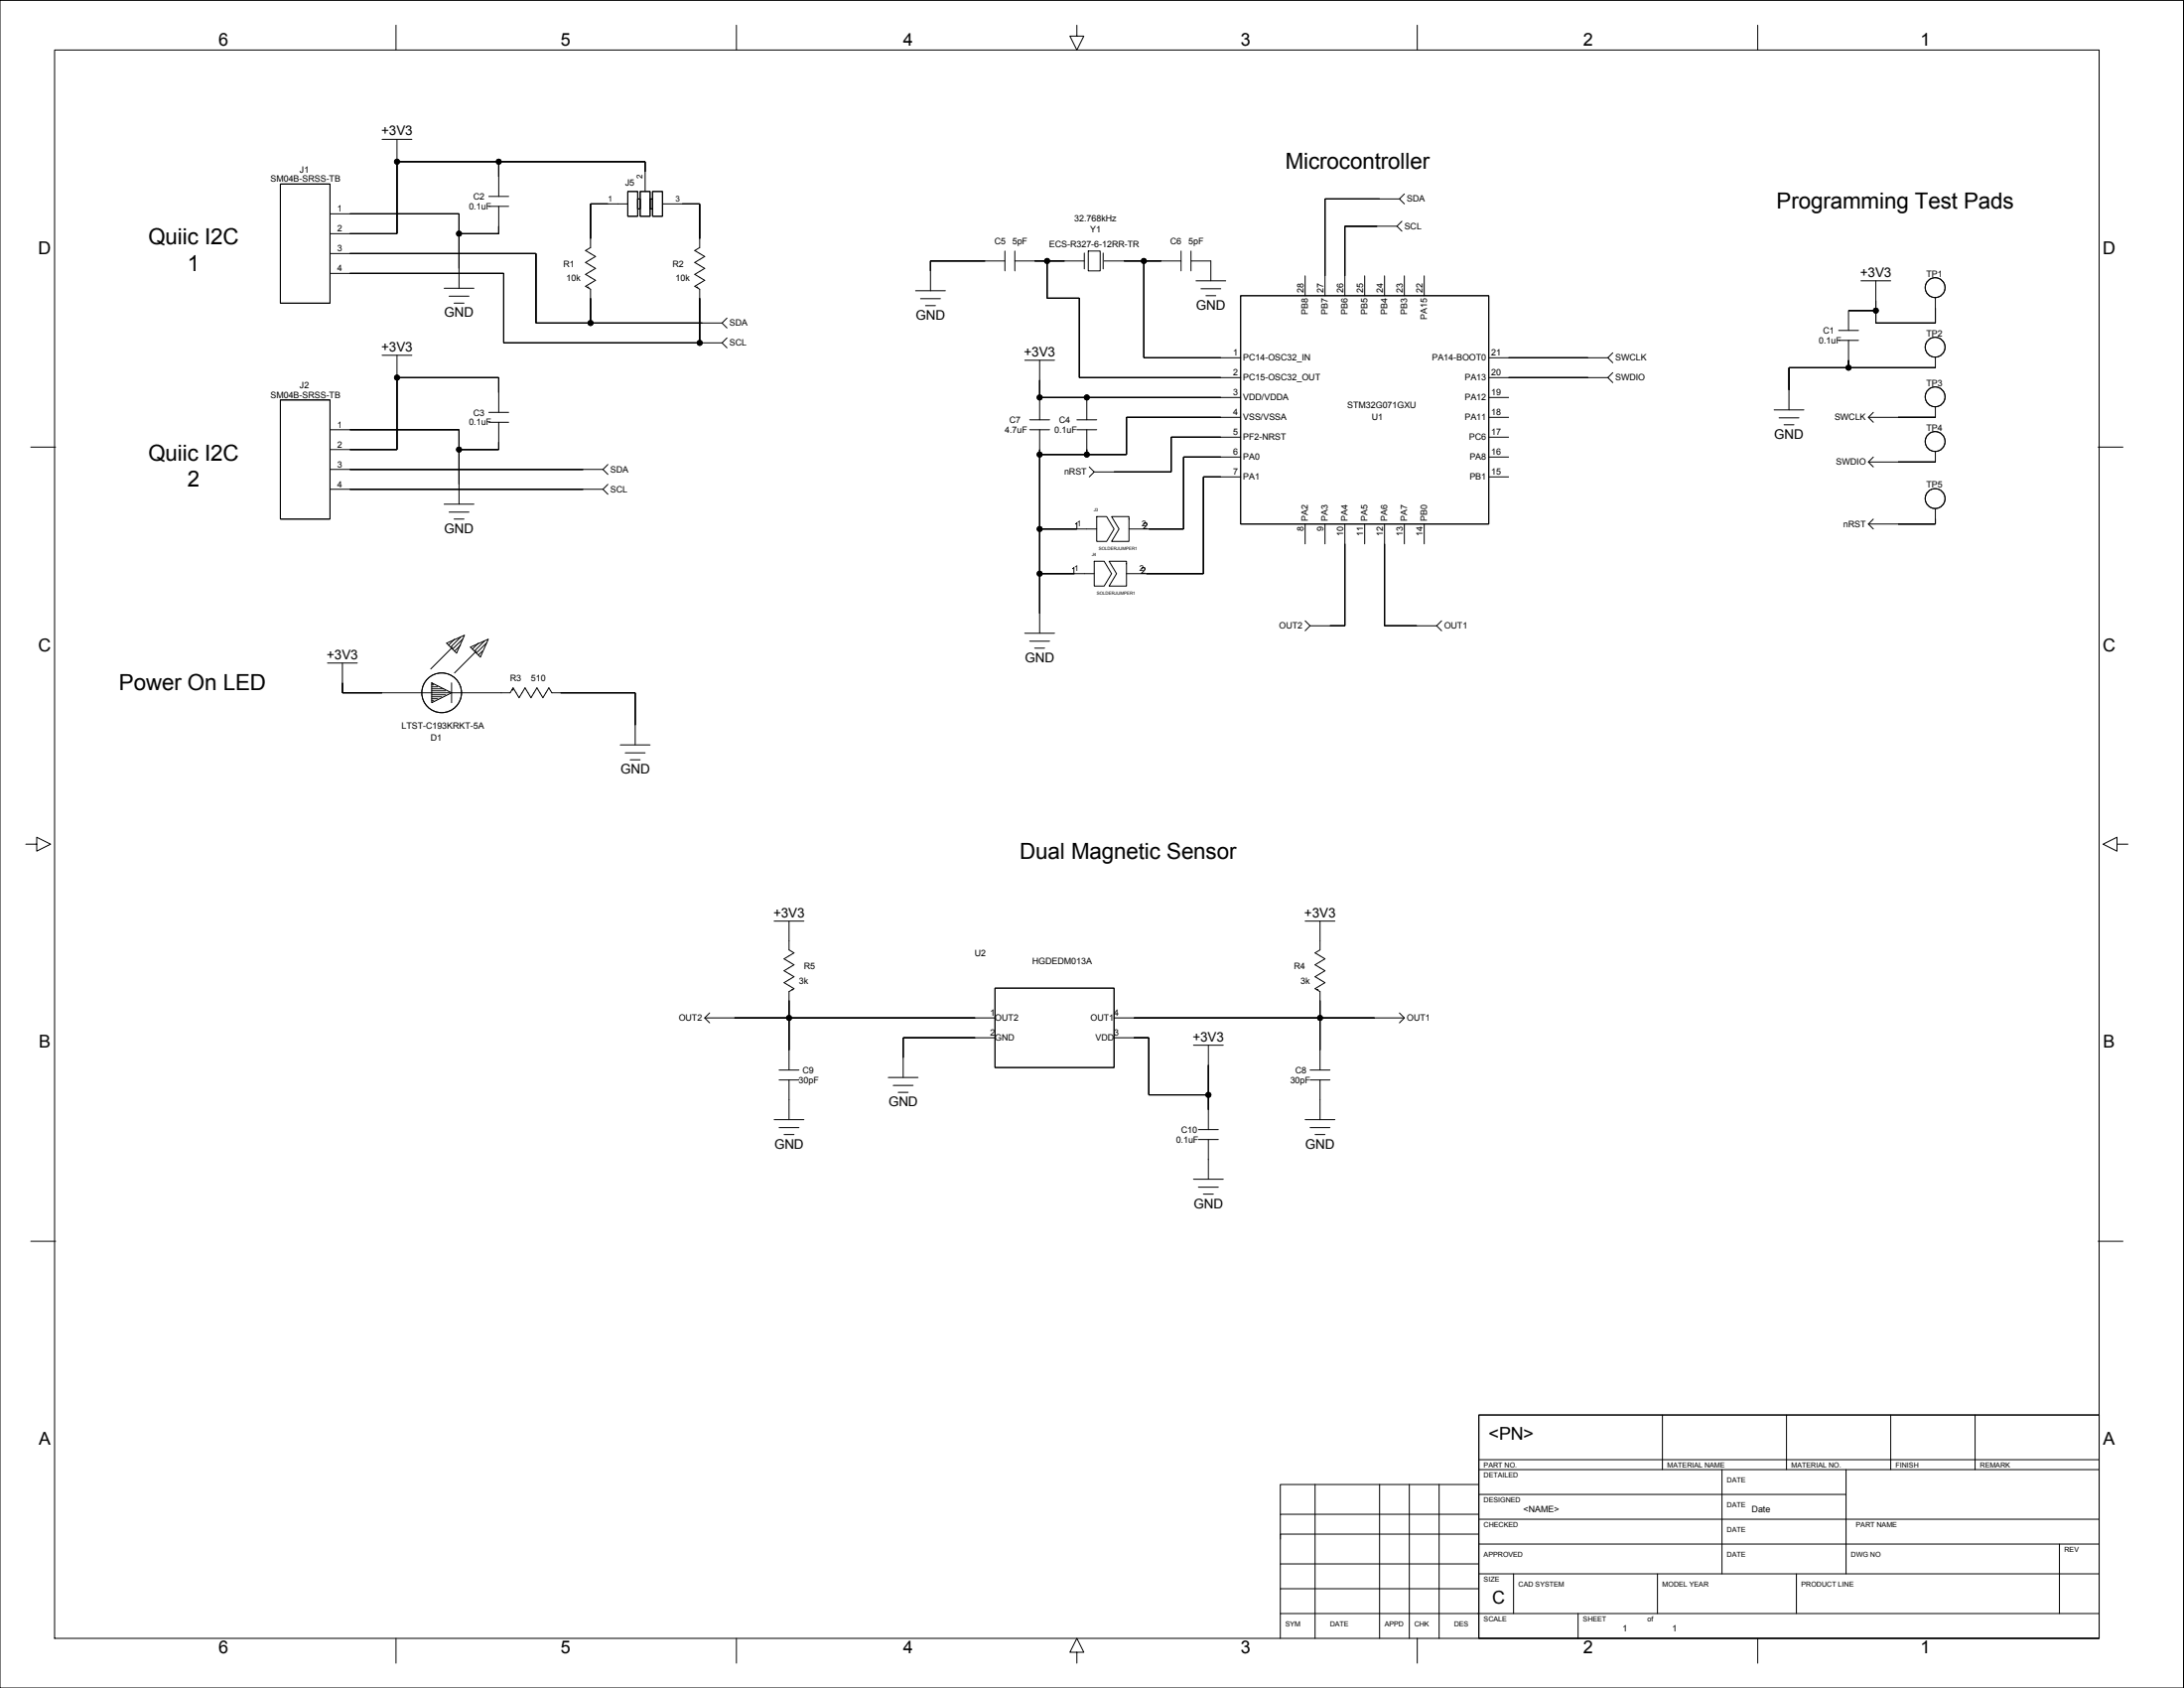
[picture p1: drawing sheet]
<svg xmlns="http://www.w3.org/2000/svg" width="559mm" height="432mm" viewBox="0 0 559 432" stroke-linecap="round" stroke-linejoin="round" font-family="sans-serif">
<g fill="none" stroke="#000" stroke-width=".25">
<path d="M0 .1h558.7v431.7h-558.7zM14 12.8h523.1v406.3h-523.1zM101.3 6.4v6.4M188.4 6.4v6.4M275.5 6.4v2.8h1.8l-1.8 3.6-1.8-3.6h1.8M362.6 6.4v6.4M449.7 6.4v6.4M97.8 35.7h7.6M101.6 35.7v24.1h-17.2M71.7 47.1h12.7v30.5h-12.7zM84.4 54.7h33v19M101.6 41.4h63.5v7.6"/>
<path d="M125.1 52.8h5M125.1 50.3h5M127.6 52.8v7h-10.2M127.6 41.4v8.9M160.6 49h2.6v6.3h-2.6zM160.6 52.2h-9.5v11.1l-1.3 .8 2.6 1.5-2.6 1.5 2.6 1.6-2.6 1.5 2.6 1.5-2.6 1.5 1.3 .8v8.6M163.2 50.9h.6v2.5h-.6zM163.8 49h2.5v6.3h-2.5zM166.3 50.9h.7v2.5h-.7zM167 49h2.5v6.3h-2.5zM169.5 52.2h9.5v11.1l-1.2 .8 2.5 1.5-2.5 1.5 2.5 1.6-2.5 1.5 2.5 1.5-2.5 1.5 1.2 .8v13.7M357.4 57.9h-13.3v17.7"/>
<path d="M358.1 50.9h-19.1v24.7M358.7 56.6l-1.3 1.3 1.3 1.2M359.3 49.6l-1.2 1.3 1.2 1.3M84.4 64.9h52.7v17.7h47.6M84.4 69.9h44.5v17.8h55.8M113.6 73.7h7.7M114.9 75.8h5.1M116.2 77.6h2.5M150.3 73.5h.1M178.3 73.5h.1M234.3 74.4h7.6M235.5 76.4h5.1"/>
<path d="M236.8 78.2h2.5M257.1 66.8h-19v7.6M257.1 64.2v5.1M259.7 66.8h17.7M259.7 64.2v5.1M267.9 66.8v9.5h8.3v20.3h41.2M277.4 64.7v4.1M278.4 64.2h3.1v5.1h-3.1zM282.3 64.7v4.1M282.5 66.8h19.7M292.7 66.8v24.7h24.7M302.2 64.2v5.1"/>
<path d="M304.7 66.8h5.1v5M304.7 64.2v5.1M306 71.8h7.6M307.3 73.9h5M308.5 75.6h2.6M309.8 66.8h.1M317.4 75.6h63.5v58.5h-63.5zM333.9 70.6v5M349.2 70.6v5M354.2 70.6v5M359.3 70.6v5M364.4 70.6v5"/>
<path d="M476.1 71.8h7.7M480 71.8v10.8h15.2v-6.3M480 79.5h-7v5M97.8 90.9h7.6M101.6 90.9v24.1h-17.2M101.6 96.6h26v8.9M186 86.4l-1.3 1.3 1.3 1.3M186 81.4l-1.3 1.2 1.3 1.3M262.2 92.2h7.6M266 92.2v15.2M380.9 91.5h30.5M380.9 96.6h30.5"/>
<path d="M412.7 90.2l-1.3 1.3 1.3 1.3M412.7 95.3l-1.3 1.3 1.3 1.3M470.4 87.1h5.1M470.4 84.5h5.1M473 87.1v7M495.2 91.5v2.6h-37.5v10.7M7.9 114.4h6.3M71.7 102.3h12.7v30.5h-12.7zM84.4 109.9h33v19.1M125.1 108h5M125.1 105.5h5M127.6 108v7h-10.2"/>
<path d="M155.5 118.8l-1.2 1.3 1.2 1.3M263.5 109.9h5M263.5 107.4h5M266 101.7h51.4M266 109.9v52.1M275.5 109.9h5.1M275.5 107.4h5.1M278.1 101.7v5.7M278.1 109.9v6.4M278.7 119.5l1.3 1.2-1.3 1.3M317.4 106.8h-29.2v9.5h-22.2M317.4 111.8h-17.7v8.9h-19.7"/>
<path d="M317.4 116.9h-14.6v18.4h-13.9M380.9 101.7h5.1M380.9 106.8h5.1M380.9 111.8h5.1M380.9 116.9h5.1M453.9 104.8h7.6M455.2 106.9h5.1M456.5 108.7h2.5M479.3 105.5l-1.3 1.3 1.3 1.2M479.3 116.9l-1.3 1.3 1.3 1.3M495.2 104.2v2.6h-17.2M495.2 115.6v2.6h-17.2"/>
<path d="M536.8 114.4h6.4M84.4 120.1h69.9M84.4 125.2h69.9M113.6 129h7.7M114.9 131h5.1M116.2 132.8h2.5M155.5 123.9l-1.2 1.3 1.2 1.2M266 135.3h14.6M280.6 132.1h2.5l2 3.2-2 3.2h-2.5zM284.4 132.1h4.5v6.4h-4.5l1.9-3.2zM292.6 134.1l.3-.3 .6 .2-.2 .5-.7 .7h.9M317.4 122h-9.5v24.7h-19.7"/>
<path d="M333.9 134.1v5M339 134.1v5M344.1 134.1v26h-8.9M349.2 134.1v5M354.2 134.1v26h13.4M359.3 134.1v5M364.4 134.1v5M380.9 122h5.1M479.3 132.8l-1.3 1.3 1.3 1.2M495.2 130.2v3.9h-17.2M266 146.7h14M280 143.6h2.5l1.9 3.1-1.9 3.2h-2.5z"/>
<path d="M283.8 143.6h4.4v6.3h-4.4l1.9-3.2zM333.9 158.8l1.3 1.3-1.3 1.3M368.9 158.8l-1.3 1.3 1.3 1.3M83.8 169.6h7.6M87.6 169.6v7.6h27.4M110.5 174.7l5 2.5-5 2.6zM110.5 177.7h3.5M110.5 178.2h2.5M110.5 178.7h1.5M110.5 179.3h.5M110.5 176.7h3.5M110.5 176.2h3"/>
<path d="M110.5 175.7h1.5M110.5 175.2h.5M114.3 164.5l4.5-2-2 4.6zM115.5 177.2h15l.8-1.2 1.5 2.5 1.5-2.5 1.6 2.5 1.5-2.5 1.5 2.5 1.5-2.5 .8 1.2h21.3v13.4M115.5 174.7v5.1M115.8 165.5l-5.6 5.6M116.3 163.5l-1.5 1.5M117.8 165l-1.5 1.6M117.8 163l-2.5 2.5M118.3 163.5l-2.5 2.5M120.4 165.5l4.5-2-2 4.6zM121.9 166.6l-5.6 5.5"/>
<path d="M122.4 164.5l-1.5 1.5M123.4 166.6l-1 1M123.9 164l-2.5 2.6M124.4 164.5l-2.5 2.6M128.2 177.2h.1M131 176.5h.1M262.2 162h7.6M263.5 164h5M264.7 165.8h2.6M158.7 190.6h7.6M160 192.6h5.1M161.3 194.4h2.5"/>
<path d="M6.6 215.9h2.8v-1.7l3.6 1.7-3.6 1.8v-1.8M541.7 215.9v-1.7l-3.6 1.7 3.6 1.8v-1.8h2.8M198.1 235.6h7.6M201.9 235.6v7.4l1.3 .8-2.6 1.5 2.6 1.5-2.6 1.5 2.6 1.6-2.6 1.5 2.6 1.5-1.3 .8v20M333.9 235.6h7.7M337.7 235.6v7.4l-1.2 .8 2.5 1.5-2.5 1.5 2.5 1.5-2.5 1.6 2.5 1.5-2.5 1.5 1.2 .8v20M181.6 259.1l-1.3 1.3 1.3 1.3M201.9 240.7h.1M202.6 253.2h.1M254.6 252.8h30.5v20.3h-30.5zM337 253.2h.1M337.7 240.7h.1"/>
<path d="M358.1 259.1l1.2 1.3-1.2 1.3M180.3 260.4h74.3M199.3 276.3h5.1M199.3 273.7h5.1M201.9 276.3v10.1M227.3 275.6h7.6M228.5 277.7h5.1M229.8 279.4h2.6M254.6 265.5h-23.5v10.1M285.1 265.5h8.8v14.6h15.3M285.1 260.4h74.2M305.4 267.4h7.6"/>
<path d="M309.2 267.4v21.6M335.2 276.3h5.1M335.2 273.7h5.1M337.7 276.3v10.1M198.1 286.4h7.6M199.3 288.4h5.1M200.6 290.2h2.6M201.9 281.3h.1M306.6 291.5h5.1M306.6 289h5.1M309.2 296.6h.1M309.2 291.5v10.2"/>
<path d="M333.9 286.4h7.7M335.2 288.4h5.1M336.5 290.2h2.5M337.7 281.3h.1M7.9 317.5h6.3M305.4 301.7h7.6M306.6 303.7h5.1M307.9 305.5h2.5M536.8 317.5h6.4M336.5 379.7v39.4M353 379.7v39.4M360.6 379.7v39.4"/>
<path d="M368.2 379.7v39.4M378.4 362h158.7v57.1h-158.7zM378.4 379.7h-50.8v7.7M378.4 373.4h158.7M378.4 375.9h158.7M425.4 362v13.9M440.6 375.9v26.7M457.1 362v13.9M472.3 375.9v26.7M483.8 362v13.9M505.3 362v13.9M378.4 392.4h-50.8v7.7"/>
<path d="M378.4 387.4h-50.8v6.3M378.4 382.3h93.9M378.4 388.6h158.7M378.4 395h158.7M526.9 395v17.8M101.3 419.1v6.4M188.4 419.1v6.4M362.6 419.1v6.4M378.4 406.4h-50.8v6.4M378.4 400.1h-50.8v6.3M378.4 402.6h158.7M387.3 402.6v10.2"/>
<path d="M403.8 412.8v6.3M424.1 402.6v10.2M449.7 419.1v6.4M459.6 402.6v10.2M537.1 412.8h-209.5v6.3M275.5 422.7h1.8l-1.8-3.6-1.8 3.6h1.8v2.8"/>
<circle cx="101.6" cy="41.4" r=".63"/>
<circle cx="117.4" cy="59.8" r=".63"/>
<circle cx="127.6" cy="41.4" r=".63"/>
<circle cx="267.9" cy="66.8" r=".63"/>
<circle cx="292.7" cy="66.8" r=".63"/>
<circle cx="480" cy="79.5" r=".63"/>
<circle cx="495.1" cy="73.6" r="2.54"/>
<circle cx="101.6" cy="96.6" r=".63"/>
<circle cx="151.1" cy="82.6" r=".63"/>
<circle cx="179" cy="87.7" r=".63"/>
<circle cx="473" cy="94.1" r=".63"/>
<circle cx="495.1" cy="88.8" r="2.54"/>
<circle cx="117.4" cy="115" r=".63"/>
<circle cx="266" cy="116.3" r=".63"/>
<circle cx="266" cy="101.7" r=".63"/>
<circle cx="278.1" cy="116.3" r=".63"/>
<circle cx="278.1" cy="101.7" r=".63"/>
<circle cx="495.1" cy="101.5" r="2.54"/>
<circle cx="495.1" cy="112.9" r="2.54"/>
<circle cx="266" cy="135.3" r=".63"/>
<circle cx="495.1" cy="127.5" r="2.54"/>
<circle cx="266" cy="146.7" r=".63"/>
<circle cx="113" cy="177.2" r="5.1"/>
<circle cx="201.9" cy="260.4" r=".63"/>
<circle cx="337.7" cy="260.4" r=".63"/>
<circle cx="309.2" cy="280.1" r=".63"/>
</g>
<g fill="#000" stroke="#000" stroke-width=".25">
<path d="M89.5 59.8h12.1z" fill-rule="evenodd"/>
<path d="M101.6 41.4v18.4z" fill-rule="evenodd"/>
<path d="M101.6 40.7v.7z" fill-rule="evenodd"/>
<path d="M89.5 54.7h27.9z" fill-rule="evenodd"/>
<path d="M117.4 54.7v5.1z" fill-rule="evenodd"/>
<path d="M117.4 59.8v8.9z" fill-rule="evenodd"/>
<path d="M127.6 57.9v1.9z" fill-rule="evenodd"/>
<path d="M117.4 59.8h10.2z" fill-rule="evenodd"/>
<path d="M101.6 41.4h26z" fill-rule="evenodd"/>
<path d="M127.6 41.4v3.8z" fill-rule="evenodd"/>
<path d="M151.1 52.2v8.8z" fill-rule="evenodd"/>
<path d="M151.1 52.2h4.4z" fill-rule="evenodd"/>
<path d="M127.6 41.4h37.5z" fill-rule="evenodd"/>
<path d="M165.1 41.4v2.5z" fill-rule="evenodd"/>
<path d="M179 52.2v8.8z" fill-rule="evenodd"/>
<path d="M174.6 52.2h4.4z" fill-rule="evenodd"/>
<path d="M339 50.9v19.7z" fill-rule="evenodd"/>
<path d="M344.1 57.9v12.7z" fill-rule="evenodd"/>
<path d="M344.1 57.9h8.2z" fill-rule="evenodd"/>
<path d="M339 50.9h14z" fill-rule="evenodd"/>
<path d="M89.5 69.9h39.4z" fill-rule="evenodd"/>
<path d="M128.9 69.9v17.8z" fill-rule="evenodd"/>
<path d="M89.5 64.9h47.6z" fill-rule="evenodd"/>
<path d="M137.1 64.9v17.7z" fill-rule="evenodd"/>
<path d="M151.1 76.3v6.3z" fill-rule="evenodd"/>
<path d="M179 76.3v11.4z" fill-rule="evenodd"/>
<path d="M238.1 66.8v2.5z" fill-rule="evenodd"/>
<path d="M238.1 66.8h13.9z" fill-rule="evenodd"/>
<path d="M267.9 66.8v9.5z" fill-rule="evenodd"/>
<path d="M264.7 66.8h3.2z" fill-rule="evenodd"/>
<path d="M267.9 66.8h4.5z" fill-rule="evenodd"/>
<path d="M276.2 76.3v20.3z" fill-rule="evenodd"/>
<path d="M267.9 76.3h8.3z" fill-rule="evenodd"/>
<path d="M292.7 66.8v24.7z" fill-rule="evenodd"/>
<path d="M287.6 66.8h5.1z" fill-rule="evenodd"/>
<path d="M292.7 66.8h4.4z" fill-rule="evenodd"/>
<path d="M480 79.5v3.1z" fill-rule="evenodd"/>
<path d="M480 76.9v2.6z" fill-rule="evenodd"/>
<path d="M473 79.5h7z" fill-rule="evenodd"/>
<path d="M495.2 78.8v3.8z" fill-rule="evenodd"/>
<path d="M101.6 96v.6z" fill-rule="evenodd"/>
<path d="M101.6 96.6v18.4z" fill-rule="evenodd"/>
<path d="M127.6 96.6v3.8z" fill-rule="evenodd"/>
<path d="M101.6 96.6h26z" fill-rule="evenodd"/>
<path d="M137.1 82.6h14z" fill-rule="evenodd"/>
<path d="M128.9 87.7h50.1z" fill-rule="evenodd"/>
<path d="M151.1 82.6h28.6z" fill-rule="evenodd"/>
<path d="M179 87.7h.7z" fill-rule="evenodd"/>
<path d="M266 97.2v4.5z" fill-rule="evenodd"/>
<path d="M276.2 96.6h36.1z" fill-rule="evenodd"/>
<path d="M292.7 91.5h19.6z" fill-rule="evenodd"/>
<path d="M386 96.6h20.3z" fill-rule="evenodd"/>
<path d="M386 91.5h20.3z" fill-rule="evenodd"/>
<path d="M457.7 94.1v5.7z" fill-rule="evenodd"/>
<path d="M457.7 94.1h15.3z" fill-rule="evenodd"/>
<path d="M473 92.2v1.9z" fill-rule="evenodd"/>
<path d="M480 82.6h15.2z" fill-rule="evenodd"/>
<path d="M473 94.1h22.2z" fill-rule="evenodd"/>
<path d="M89.5 115h12.1z" fill-rule="evenodd"/>
<path d="M89.5 109.9h27.9z" fill-rule="evenodd"/>
<path d="M117.4 109.9v5.1z" fill-rule="evenodd"/>
<path d="M117.4 115v8.9z" fill-rule="evenodd"/>
<path d="M127.6 113.1v1.9z" fill-rule="evenodd"/>
<path d="M117.4 115h10.2z" fill-rule="evenodd"/>
<path d="M266 101.7v.6z" fill-rule="evenodd"/>
<path d="M266 115v1.3z" fill-rule="evenodd"/>
<path d="M266 116.3v19z" fill-rule="evenodd"/>
<path d="M278.1 101.7v.6z" fill-rule="evenodd"/>
<path d="M266 101.7h12.1z" fill-rule="evenodd"/>
<path d="M278.1 115v1.3z" fill-rule="evenodd"/>
<path d="M266 116.3h12.1z" fill-rule="evenodd"/>
<path d="M288.2 106.8v9.5z" fill-rule="evenodd"/>
<path d="M278.1 116.3h10.1z" fill-rule="evenodd"/>
<path d="M299.7 111.8v8.9z" fill-rule="evenodd"/>
<path d="M302.8 116.9v18.4z" fill-rule="evenodd"/>
<path d="M278.1 101.7h34.2z" fill-rule="evenodd"/>
<path d="M299.7 111.8h12.6z" fill-rule="evenodd"/>
<path d="M288.2 106.8h24.1z" fill-rule="evenodd"/>
<path d="M302.8 116.9h9.5z" fill-rule="evenodd"/>
<path d="M485.7 106.8h9.5z" fill-rule="evenodd"/>
<path d="M485.7 118.2h9.5z" fill-rule="evenodd"/>
<path d="M89.5 120.1h59.7z" fill-rule="evenodd"/>
<path d="M89.5 125.2h59.7z" fill-rule="evenodd"/>
<path d="M266 135.3v11.4z" fill-rule="evenodd"/>
<path d="M266 135.3h9.5z" fill-rule="evenodd"/>
<path d="M285.1 120.7h14.6z" fill-rule="evenodd"/>
<path d="M293.9 135.3h8.9z" fill-rule="evenodd"/>
<path d="M307.9 122v24.7z" fill-rule="evenodd"/>
<path d="M307.9 122h4.4z" fill-rule="evenodd"/>
<path d="M344.1 139.1v21z" fill-rule="evenodd"/>
<path d="M354.2 139.1v21z" fill-rule="evenodd"/>
<path d="M495.2 132.8v1.3z" fill-rule="evenodd"/>
<path d="M485.7 134.1h9.5z" fill-rule="evenodd"/>
<path d="M266 146.7v10.2z" fill-rule="evenodd"/>
<path d="M266 146.7h8.9z" fill-rule="evenodd"/>
<path d="M293.3 146.7h14.6z" fill-rule="evenodd"/>
<path d="M87.6 174.7v2.5z" fill-rule="evenodd"/>
<path d="M87.6 177.2h10.2z" fill-rule="evenodd"/>
<path d="M143.5 177.2h19z" fill-rule="evenodd"/>
<path d="M162.5 177.2v8.3z" fill-rule="evenodd"/>
<path d="M340.3 160.1h3.8z" fill-rule="evenodd"/>
<path d="M354.2 160.1h8.3z" fill-rule="evenodd"/>
<path d="M201.9 255.9v4.5z" fill-rule="evenodd"/>
<path d="M337.7 255.9v4.5z" fill-rule="evenodd"/>
<path d="M201.9 260.4v8.2z" fill-rule="evenodd"/>
<path d="M187.9 260.4h14z" fill-rule="evenodd"/>
<path d="M231.1 265.5v5z" fill-rule="evenodd"/>
<path d="M231.1 265.5h18.4z" fill-rule="evenodd"/>
<path d="M201.9 260.4h47.6z" fill-rule="evenodd"/>
<path d="M290.1 265.5h3.8z" fill-rule="evenodd"/>
<path d="M293.9 265.5v14.6z" fill-rule="evenodd"/>
<path d="M309.2 272.5v7.6z" fill-rule="evenodd"/>
<path d="M290.1 260.4h47.6z" fill-rule="evenodd"/>
<path d="M337.7 260.4v8.2z" fill-rule="evenodd"/>
<path d="M337.7 260.4h14z" fill-rule="evenodd"/>
<path d="M309.2 280.1v3.8z" fill-rule="evenodd"/>
<path d="M293.9 280.1h15.3z" fill-rule="evenodd"/>
<circle cx="101.6" cy="41.4" r=".63"/>
<circle cx="117.4" cy="59.8" r=".63"/>
<circle cx="127.6" cy="41.4" r=".63"/>
<circle cx="267.9" cy="66.8" r=".63"/>
<circle cx="292.7" cy="66.8" r=".63"/>
<circle cx="480" cy="79.5" r=".63"/>
<circle cx="101.6" cy="96.6" r=".63"/>
<circle cx="151.1" cy="82.6" r=".63"/>
<circle cx="179" cy="87.7" r=".63"/>
<circle cx="473" cy="94.1" r=".63"/>
<circle cx="117.4" cy="115" r=".63"/>
<circle cx="266" cy="116.3" r=".63"/>
<circle cx="266" cy="101.7" r=".63"/>
<circle cx="278.1" cy="116.3" r=".63"/>
<circle cx="278.1" cy="101.7" r=".63"/>
<circle cx="266" cy="135.3" r=".63"/>
<circle cx="266" cy="146.7" r=".63"/>
<circle cx="201.9" cy="260.4" r=".63"/>
<circle cx="337.7" cy="260.4" r=".63"/>
<circle cx="309.2" cy="280.1" r=".63"/>
</g>
<g font-size="5.7">
<text x="328.9" y="43.2">Microcontroller</text>
<text x="454.6" y="53.4">Programming Test Pads</text>
<text x="37.9" y="62.6">Quiic I2C</text>
<text x="48" y="69.2">1</text>
<text x="37.9" y="117.8">Quiic I2C</text>
<text x="48" y="124.5">2</text>
<text x="30.5" y="176.6">Power On LED</text>
<text x="260.9" y="219.7">Dual Magnetic Sensor</text>
</g>
<g font-size="4.5">
<text x="55.9" y="11.6">6</text>
<text x="143.5" y="11.6">5</text>
<text x="231.1" y="11.6">4</text>
<text x="317.4" y="11.6">3</text>
<text x="405.1" y="11.6">2</text>
<text x="491.4" y="11.6">1</text>
<text x="9.8" y="64.9">D</text>
<text x="538" y="64.9">D</text>
<text x="9.8" y="166.5">C</text>
<text x="538" y="166.5">C</text>
<text x="9.9" y="268.1">B</text>
<text x="538.1" y="268.1">B</text>
<text x="9.9" y="369.7">A</text>
<text x="380.9" y="368.4">&lt;PN&gt;</text>
<text x="538.1" y="369.7">A</text>
<text x="381.8" y="410.3">C</text>
<text x="55.9" y="423">6</text>
<text x="143.5" y="423">5</text>
<text x="231.1" y="423">4</text>
<text x="317.4" y="423">3</text>
<text x="405.1" y="423">2</text>
<text x="491.4" y="423">1</text>
</g>
<g font-size="3.4">
<text x="97.6" y="34.6">+3V3</text>
<text x="476" y="70.8">+3V3</text>
<text x="113.7" y="81.1">GND</text>
<text x="234.3" y="81.7">GND</text>
<text x="306.1" y="79.2">GND</text>
<text x="97.6" y="89.9">+3V3</text>
<text x="262" y="91.1">+3V3</text>
<text x="454" y="112.2">GND</text>
<text x="113.7" y="136.3">GND</text>
<text x="83.6" y="168.6">+3V3</text>
<text x="262.2" y="169.3">GND</text>
<text x="158.8" y="197.9">GND</text>
<text x="197.9" y="234.6">+3V3</text>
<text x="333.8" y="234.6">+3V3</text>
<text x="305.2" y="266.4">+3V3</text>
<text x="227.3" y="283">GND</text>
<text x="198.1" y="293.8">GND</text>
<text x="334" y="293.8">GND</text>
<text x="305.4" y="309">GND</text>
</g>
<g font-size="2.3">
<text x="69.2" y="46.6">SM04B-SRSS-TB</text>
<text x="76.7" y="44.3">J1</text>
<text x="160" y="47.6">J5</text>
<text x="120" y="53.5">0.1uF</text>
<text x="121.1" y="51.1">C2</text>
<text x="360" y="51.6">SDA</text>
<text x="86.3" y="54.2">1</text>
<text x="86.3" y="59.3">2</text>
<text x="274.9" y="56.7">32.768kHz</text>
<text x="279" y="59.5">Y1</text>
<text x="359.3" y="58.6">SCL</text>
<text x="86.3" y="64.3">3</text>
<text x="254.5" y="62.6">C5</text>
<text x="259" y="62.4">5pF</text>
<text x="268.5" y="63.2">ECS-R327-6-12RR-TR</text>
<text x="299.4" y="62.6">C6</text>
<text x="304.1" y="62.4">5pF</text>
<text x="86.3" y="69.4">4</text>
<text x="144.2" y="68.4">R1</text>
<text x="144.9" y="72">10k</text>
<text x="172.1" y="68.4">R2</text>
<text x="172.9" y="72">10k</text>
<text x="492.9" y="70.9">TP1</text>
<text x="333.5" y="75" transform="rotate(-90 333.5 75)">28</text>
<text x="338.6" y="75" transform="rotate(-90 338.6 75)">27</text>
<text x="343.7" y="75" transform="rotate(-90 343.7 75)">26</text>
<text x="348.8" y="75" transform="rotate(-90 348.8 75)">25</text>
<text x="353.9" y="75" transform="rotate(-90 353.9 75)">24</text>
<text x="358.9" y="75" transform="rotate(-90 358.9 75)">23</text>
<text x="364" y="75" transform="rotate(-90 364 75)">22</text>
<text x="186.6" y="83.4">SDA</text>
<text x="334.6" y="80.5" transform="rotate(-90 334.6 80.5)">PB8</text>
<text x="339.7" y="80.5" transform="rotate(-90 339.7 80.5)">PB7</text>
<text x="344.8" y="80.5" transform="rotate(-90 344.8 80.5)">PB6</text>
<text x="349.8" y="80.5" transform="rotate(-90 349.8 80.5)">PB5</text>
<text x="354.9" y="80.5" transform="rotate(-90 354.9 80.5)">PB4</text>
<text x="360" y="80.5" transform="rotate(-90 360 80.5)">PB3</text>
<text x="365.1" y="81.8" transform="rotate(-90 365.1 81.8)">PA15</text>
<text x="186.6" y="88.5">SCL</text>
<text x="465.3" y="87.8">0.1uF</text>
<text x="466.5" y="85.4">C1</text>
<text x="492.9" y="86.2">TP2</text>
<text x="315.5" y="91">1</text>
<text x="318.1" y="92.2">PC14-OSC32_IN</text>
<text x="366.4" y="92.2">PA14-BOOT0</text>
<text x="381.5" y="91">21</text>
<text x="413.3" y="92.3">SWCLK</text>
<text x="69.2" y="101.8">SM04B-SRSS-TB</text>
<text x="76.7" y="99.4">J2</text>
<text x="315.5" y="96.1">2</text>
<text x="315.5" y="101.2">3</text>
<text x="318.1" y="97.3">PC15-OSC32_OUT</text>
<text x="374.8" y="97.3">PA13</text>
<text x="381.5" y="101.2">19</text>
<text x="381.5" y="96.1">20</text>
<text x="413.3" y="97.4">SWDIO</text>
<text x="492.9" y="98.9">TP3</text>
<text x="121.1" y="106.5">C3</text>
<text x="315.5" y="106.2">4</text>
<text x="318.1" y="102.4">VDD/VDDA</text>
<text x="318.1" y="107.4">VSS/VSSA</text>
<text x="344.7" y="104.3">STM32G071GXU</text>
<text x="350.9" y="107.5">U1</text>
<text x="374.8" y="102.4">PA12</text>
<text x="374.8" y="107.4">PA11</text>
<text x="381.5" y="106.2">18</text>
<text x="469.4" y="107.5">SWCLK</text>
<text x="86.3" y="109.4">1</text>
<text x="120" y="108.8">0.1uF</text>
<text x="257.1" y="110.7">4.7uF</text>
<text x="258.3" y="108.3">C7</text>
<text x="269.8" y="110.7">0.1uF</text>
<text x="271" y="108.3">C4</text>
<text x="315.5" y="111.3">5</text>
<text x="318.1" y="112.5">PF2-NRST</text>
<text x="375.9" y="112.5">PC6</text>
<text x="381.5" y="111.3">17</text>
<text x="492.9" y="110.3">TP4</text>
<text x="86.3" y="114.5">2</text>
<text x="86.3" y="119.6">3</text>
<text x="315.5" y="116.4">6</text>
<text x="318.1" y="117.6">PA0</text>
<text x="376" y="117.6">PA8</text>
<text x="381.5" y="116.4">16</text>
<text x="469.8" y="118.9">SWDIO</text>
<text x="86.3" y="124.6">4</text>
<text x="156.2" y="125.9">SCL</text>
<text x="156.2" y="120.8">SDA</text>
<text x="272.3" y="121.5">nRST</text>
<text x="315.5" y="121.5">7</text>
<text x="318.1" y="122.7">PA1</text>
<text x="376" y="122.7">PB1</text>
<text x="381.5" y="121.5">15</text>
<text x="492.9" y="124.8">TP5</text>
<text x="333.5" y="135.9" transform="rotate(-90 333.5 135.9)">8</text>
<text x="334.6" y="133.4" transform="rotate(-90 334.6 133.4)">PA2</text>
<text x="338.6" y="135.9" transform="rotate(-90 338.6 135.9)">9</text>
<text x="339.7" y="133.4" transform="rotate(-90 339.7 133.4)">PA3</text>
<text x="343.7" y="137.2" transform="rotate(-90 343.7 137.2)">10</text>
<text x="344.8" y="133.4" transform="rotate(-90 344.8 133.4)">PA4</text>
<text x="348.8" y="137.2" transform="rotate(-90 348.8 137.2)">11</text>
<text x="349.8" y="133.4" transform="rotate(-90 349.8 133.4)">PA5</text>
<text x="353.9" y="137.2" transform="rotate(-90 353.9 137.2)">12</text>
<text x="354.9" y="133.4" transform="rotate(-90 354.9 133.4)">PA6</text>
<text x="358.9" y="137.2" transform="rotate(-90 358.9 137.2)">13</text>
<text x="360" y="133.4" transform="rotate(-90 360 133.4)">PA7</text>
<text x="364" y="137.2" transform="rotate(-90 364 137.2)">14</text>
<text x="365.1" y="133.4" transform="rotate(-90 365.1 133.4)">PB0</text>
<text x="471.6" y="134.8">nRST</text>
<text x="327.3" y="160.8">OUT2</text>
<text x="369.5" y="160.8">OUT1</text>
<text x="130.5" y="174.3">R3</text>
<text x="135.9" y="174.2">510</text>
<text x="102.7" y="186.4">LTST-C193KRKT-5A</text>
<text x="110.2" y="189.5">D1</text>
<text x="249.4" y="244.6">U2</text>
<text x="204.4" y="251.6">3k</text>
<text x="205.7" y="247.9">R5</text>
<text x="264.1" y="246.7">HGDEDM013A</text>
<text x="331.1" y="247.9">R4</text>
<text x="332.8" y="251.6">3k</text>
<text x="173.7" y="261.1">OUT2</text>
<text x="253.3" y="259.9">1</text>
<text x="254.6" y="261.1">OUT2</text>
<text x="279" y="261.1">OUT1</text>
<text x="285.1" y="259.9">4</text>
<text x="360" y="261.1">OUT1</text>
<text x="253.3" y="265">2</text>
<text x="254.6" y="266.1">GND</text>
<text x="280.3" y="266.1">VDD</text>
<text x="285.1" y="265">3</text>
<text x="205.4" y="274.6">C9</text>
<text x="331.4" y="274.6">C8</text>
<text x="204.4" y="277">30pF</text>
<text x="330.1" y="277">30pF</text>
<text x="300.9" y="292.3">0.1uF</text>
<text x="302.2" y="289.8">C10</text>
<text x="389.8" y="386.8">&lt;NAME&gt;</text>
<text x="448.2" y="386.8">Date</text>
<text x="415.2" y="417.3">1</text>
<text x="427.9" y="417.3">1</text>
</g>
<g font-size="2.1">
<text x="274.9" y="134.8">1</text>
<text x="274.1" y="146.2">1</text>
<text x="292" y="146.2">2</text>
</g>
<g font-size="2">
<text x="164.4" y="45.7" transform="rotate(-90 164.4 45.7)">2</text>
<text x="155.5" y="51.5">1</text>
<text x="172.8" y="51.5">3</text>
<text x="275.5" y="134.7">1</text>
<text x="292.2" y="134.7">2</text>
<text x="274.9" y="146.1">1</text>
<text x="291.5" y="146.1">2</text>
</g>
<g font-size="1.8">
<text x="379.6" y="375.5">PART NO.</text>
<text x="426.6" y="375.5">MATERIAL NAME</text>
<text x="458.4" y="375.5">MATERIAL NO.</text>
<text x="485" y="375.5">FINISH</text>
<text x="506.6" y="375.5">REMARK</text>
<text x="379.6" y="378.1">DETAILED</text>
<text x="441.9" y="379.3">DATE</text>
<text x="379.6" y="384.4">DESIGNED</text>
<text x="441.9" y="385.7">DATE</text>
<text x="379.6" y="390.8">CHECKED</text>
<text x="441.9" y="392">DATE</text>
<text x="474.9" y="390.8">PART NAME</text>
<text x="379.6" y="398.4">APPROVED</text>
<text x="441.9" y="398.4">DATE</text>
<text x="473.6" y="398.4">DWG NO</text>
<text x="528.2" y="397.1">REV</text>
<text x="379.6" y="404.7">SIZE</text>
<text x="388.5" y="406">CAD SYSTEM</text>
<text x="425.4" y="406">MODEL YEAR</text>
<text x="460.9" y="406">PRODUCT LINE</text>
<text x="328.9" y="416.2">SYM</text>
<text x="340.3" y="416.2">DATE</text>
<text x="354.2" y="416.2">APPD</text>
<text x="361.9" y="416.2">CHK</text>
<text x="372" y="416.2">DES</text>
<text x="379.6" y="414.9">SCALE</text>
<text x="405" y="414.9">SHEET</text>
<text x="421.5" y="414.9">of</text>
</g>
<g font-size="1.1">
<text x="279.8" y="130.9">J3</text>
<text x="279.3" y="142.3">J4</text>
<text x="281.1" y="140.8">SOLDERJUMPER1</text>
<text x="280.6" y="152.2">SOLDERJUMPER1</text>
</g>
</svg>
